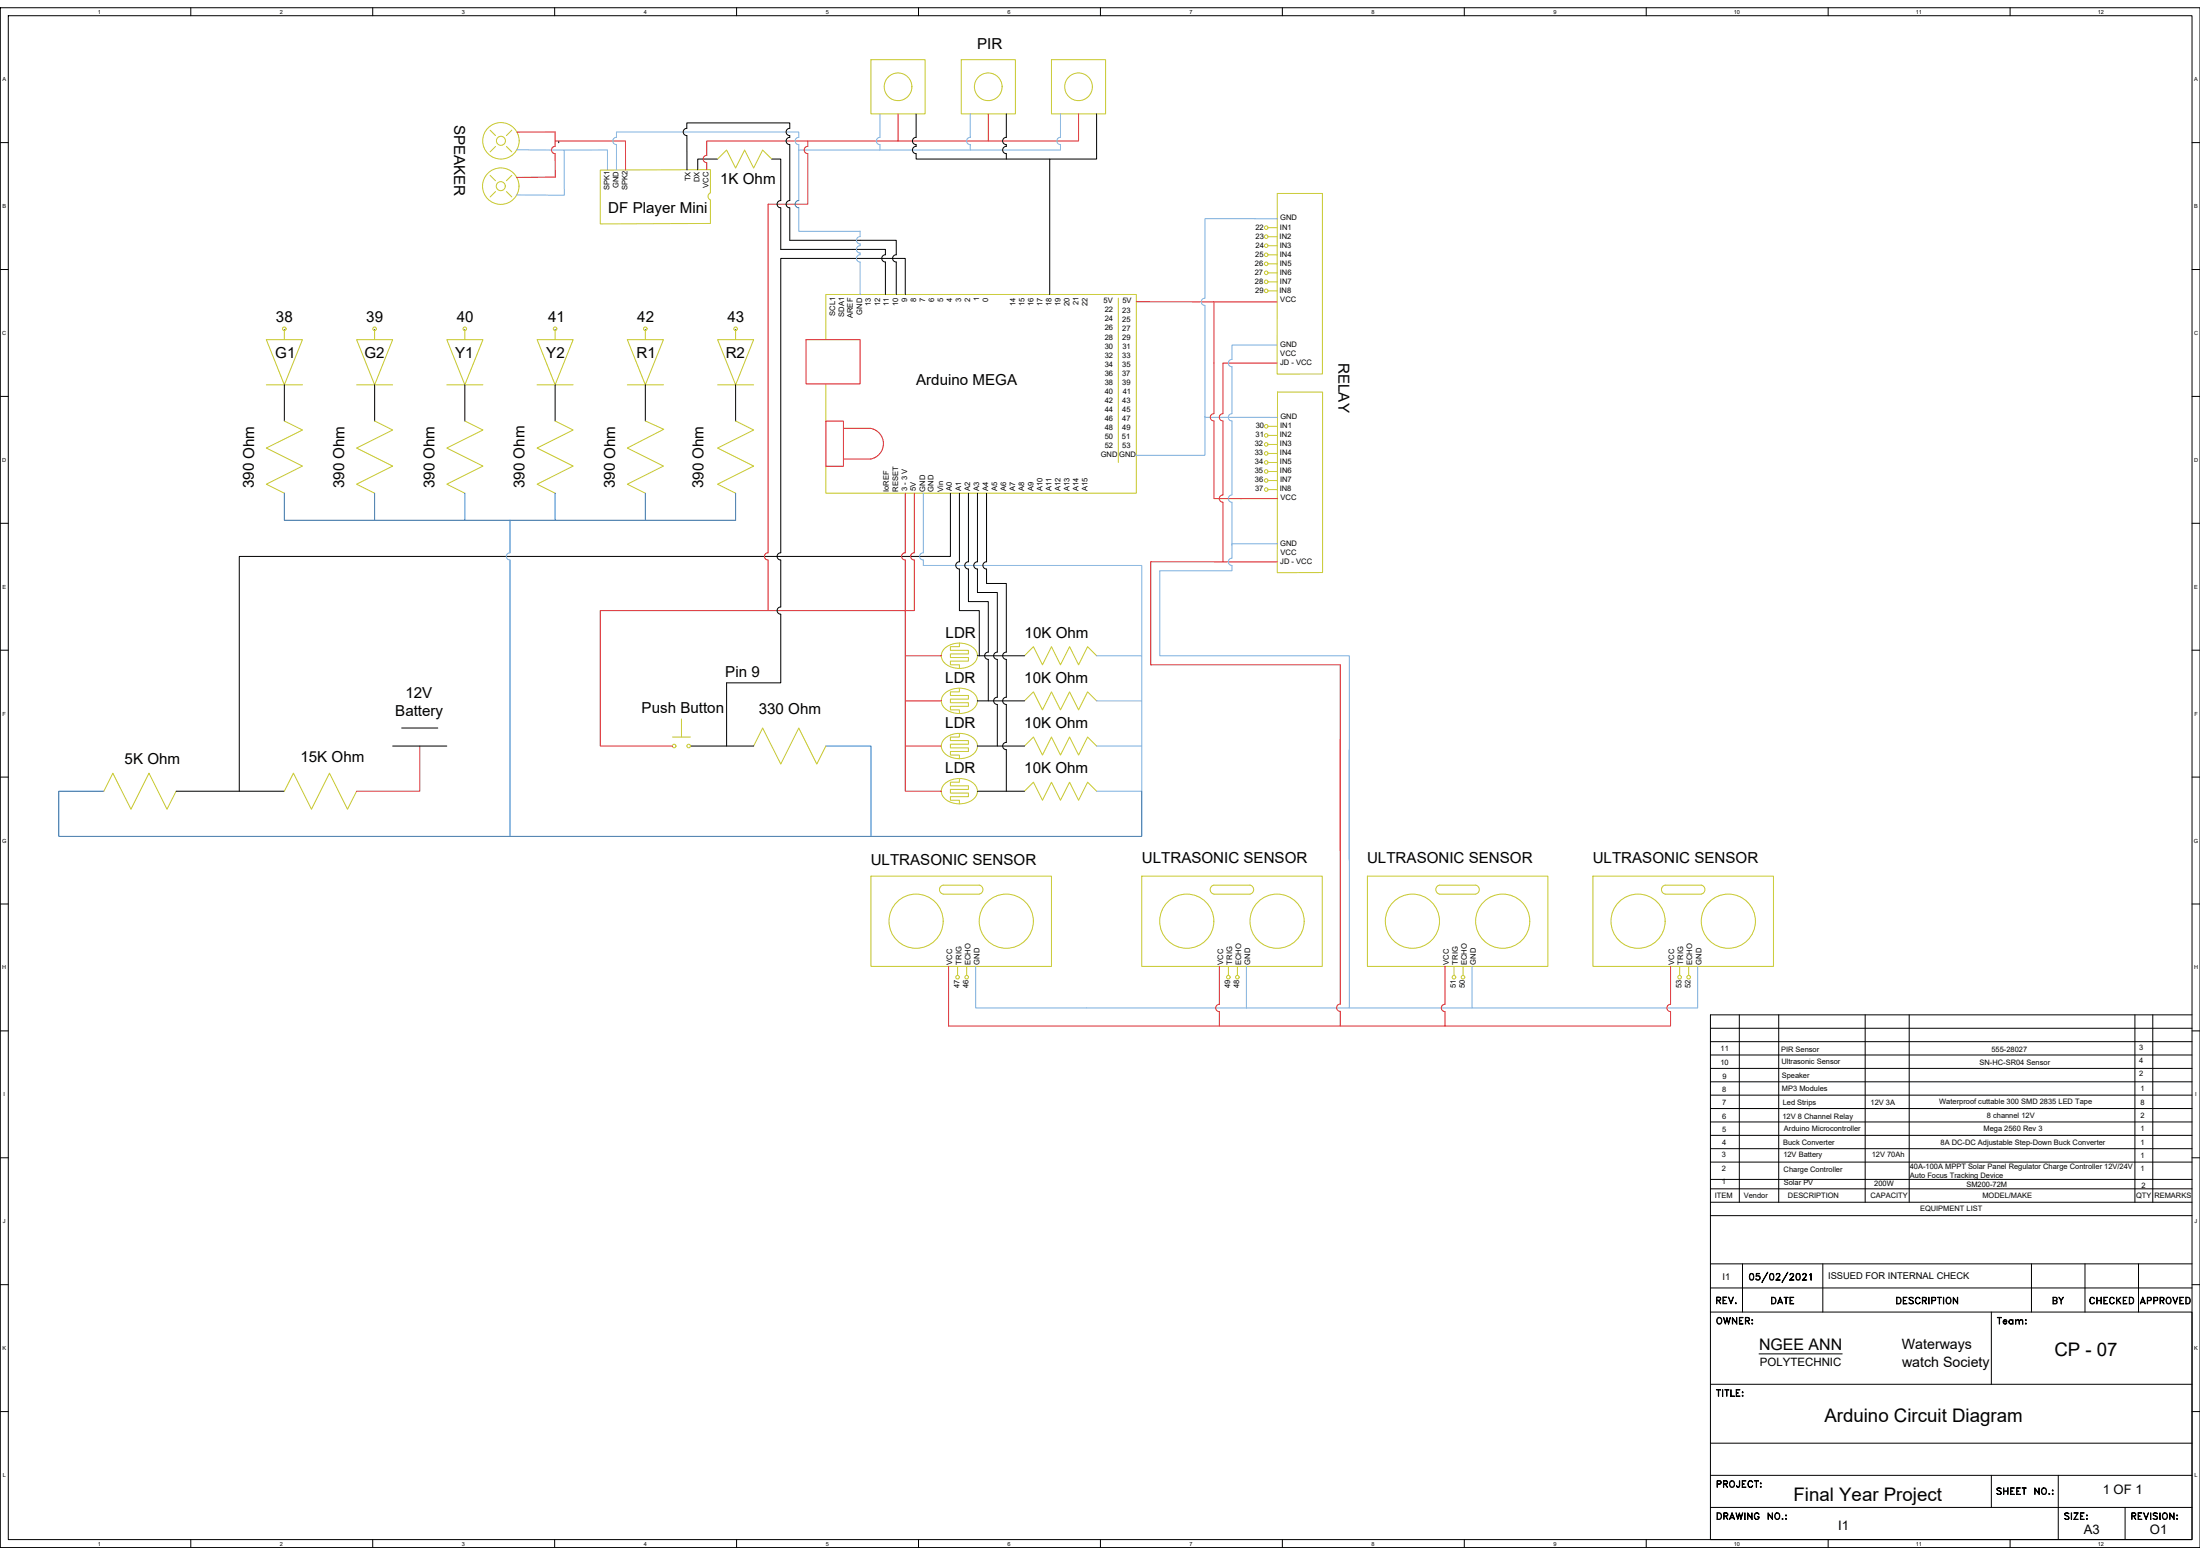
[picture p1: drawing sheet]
<svg xmlns="http://www.w3.org/2000/svg" width="841mm" height="594mm" viewBox="0 0 841 594" stroke-linecap="round" stroke-linejoin="round" font-family="sans-serif">
<!-- layer: 0 -->
<g fill="none" stroke="#000" stroke-width=".38">
<path d="M.1 3h840.9v588.2h-840.9zM3.2 6h834.8v582.2h-834.8zM72.9 3v3M142.5 3v3M212 3v3M281.6 3v3M351.1 3v3M420.7 3v3M490.2 3v3M559.8 3v3M629.3 3v3M698.9 3v3"/>
<path d="M768.4 3v3M.1 54.5h3.1M213.6 54.5h.1M262.6 51.8a1.39 1.39 0 0 1-1.4-1.4 1.39 1.39 0 0 1 1.4-1.4v-2h39.3v2a1.39 1.39 0 0 0-1.4 1.4 1.39 1.39 0 0 0 1.4 1.4v.7a1.39 1.39 0 0 0-1.4 1.4 1.39 1.39 0 0 0 1.4 1.3v21.4a1.39 1.39 0 0 0-1.4 1.4 1.39 1.39 0 0 0 1.4 1.4v12.4h40.7v5.6M262.6 51.8v13.1M350.2 43.5v9a1.39 1.39 0 0 0-1.4 1.4 1.39 1.39 0 0 0 1.4 1.3v.7a1.39 1.39 0 0 0-1.4 1.4 1.39 1.39 0 0 0 1.4 1.4v2.1h51.1M384.7 43.5v9a1.39 1.39 0 0 0-1.4 1.4 1.39 1.39 0 0 0 1.4 1.3v.7a1.39 1.39 0 0 0-1.4 1.4 1.39 1.39 0 0 0 1.4 1.4v2.1M419.2 43.5v17.3h-17.9v51.7M838 54.5h3M274.3 60.8h-7.6v4.1M295 60.8h3.5v15.9a1.37 1.37 0 0 0-1.4 1.3 1.37 1.37 0 0 0 1.4 1.4v15.9h40v2.1M338.5 97.3a1.39 1.39 0 0 0-1.4 1.4 1.39 1.39 0 0 0 1.4 1.4"/>
<path d="M342.6 97.3a1.39 1.39 0 0 0-1.4 1.4 1.39 1.39 0 0 0 1.4 1.4v12.4M.1 103h3.1M338.5 100.1v12.4M346.1 112.5v-13.8h-47.6v112.5a1.37 1.37 0 0 0-1.4 1.4 1.37 1.37 0 0 0 1.4 1.4v17.9M838 103h3M108.7 126.3h.1M143.2 126.3h.1M177.7 126.3h.1M212.2 126.3h.1M246.7 126.3h.1M281.2 126.3h.1M.1 151.4h3.1"/>
<path d="M108.7 147v13.8M143.2 147v13.8M177.7 147v13.8M212.2 147v13.8M246.7 147v13.8M281.2 147v13.8M838 151.4h3M.1 199.9h3.1M363.3 188.4v24.2h-271.8v89.7M366.8 188.4v26.2a1.39 1.39 0 0 0-1.4 1.4 1.39 1.39 0 0 0 1.4 1.4v15.9h7.6v17.2M370.2 188.4v26.2a1.39 1.39 0 0 0-1.4 1.4 1.39 1.39 0 0 0 1.4 1.4v12.4h7.6v19.3a1.39 1.39 0 0 0-1.4 1.4 1.39 1.39 0 0 0 1.4 1.4v15.9M373.7 188.4l-.1 26.2a1.39 1.39 0 0 0-1.3 1.4 1.39 1.39 0 0 0 1.4 1.4v9h7.6v22.7a1.39 1.39 0 0 0-1.4 1.4 1.39 1.39 0 0 0 1.3 1.4l.1 14.5a1.37 1.37 0 0 0-1.4 1.4 1.37 1.37 0 0 0 1.3 1.3l.1 15.9"/>
<path d="M377.1 188.4v26.2a1.39 1.39 0 0 0-1.4 1.4 1.39 1.39 0 0 0 1.4 1.4v5.5h7.6v26.2a1.39 1.39 0 0 0-1.4 1.4 1.39 1.39 0 0 0 1.4 1.4v14.5a1.37 1.37 0 0 0-1.4 1.4 1.37 1.37 0 0 0 1.4 1.3v14.6a1.37 1.37 0 0 0-1.4 1.3 1.37 1.37 0 0 0 1.4 1.4v15.9M838 199.9h3M298.5 231.9a1.39 1.39 0 0 0-1.4 1.4 1.39 1.39 0 0 0 1.4 1.4v26.2h-20.7v24.1M.1 248.4h3.1M373.7 250.5h17.9M838 248.4h3M153.6 278.1h13.8M373.7 267.8h17.9M.1 296.9h3.1M150.1 285h20.7M264 285h24.1M373.7 285h17.9"/>
<path d="M838 296.9h3M67.3 302.3h41.4M373.7 302.3h17.9M.1 345.4h3.1M838 345.4h3M.1 393.8h3.1M653.9 398h184.1M653.9 392.8h184.1M664.9 387.7v71.6M680 387.7v71.6M713 387.7v71.6M729.9 387.7v71.6"/>
<path d="M816.1 387.7v71.6M823 387.7v71.6M838 387.7h-184.1v113.6M838 393.8h3M653.9 418.4h184.1M653.9 413.3h184.1M653.9 408.2h184.1M653.9 403.1h184.1M653.9 438.9h184.1M653.9 433.8h184.1M653.9 428.6h184.1M653.9 423.5h184.1"/>
<path d="M.1 442.3h3.1M653.9 459.3h184.1M653.9 454.2h184.1M653.9 450.6h184.1M653.9 444h184.1M838 442.3h3M653.9 464.4h184.1M.1 490.8h3.1M653.9 492.1h184.1M653.9 482.8h184.1M666.1 482.8v18.5M669.1 486.6a.83 .83 0 0 1 1.2 .4l.2 .6a1.1 1.1 0 0 1-1 1.5 1.64 1.64 0 0 1-.4-2.5z"/>
<path d="M669.1 488.8h1M669.1 486.8h1M669.2 486.6l-.3 1 .3 1.3M670 486.6l.3 1-.3 1.3M671.3 488.7l.4 .2M672.3 487.5a.79 .79 0 0 1 .5 .7 .79 .79 0 0 1-.5 .7M672.8 488a1.03 1.03 0 0 0-1.5-.4l.1-1.1h1.3l-1.1 .1-.2 .9a.91 .91 0 0 1 1.3 .2 .91 .91 0 0 1-.2 1.3 .91 .91 0 0 1-1.3-.4l.2 .2a.93 .93 0 0 0 1.4-.3M675.7 486l-2.2 3.9zM676.8 486.6a.83 .83 0 0 1 1.2 .4l.1 .6a1.1 1.1 0 0 1-.9 1.5 1.64 1.64 0 0 1-.4-2.5zM676.8 488.8h1M676.8 486.8h1M676.9 486.6l-.3 1 .3 1.3"/>
<path d="M677.7 486.6l.3 1-.3 1.3M679 488.9l1.6 .2h-1.7l1.4-1.9-.3-.6-1 .4 .5-.5h.5l.5 .7-1.5 1.9M683.4 486l-2.2 3.9zM684.2 488.9l1.6 .2h-1.7l1.5-1.9-.4-.6-1 .4 .3-.4 .7-.1 .5 .7-1.5 1.9M686.9 486.6a.83 .83 0 0 1 1.2 .4l.1 .6a1.1 1.1 0 0 1-.9 1.5 1.64 1.64 0 0 1-.4-2.5zM686.9 488.8h1M686.9 486.8h1M687 486.6l-.4 1 .4 1.3M687.7 486.6l.4 1-.4 1.3M689.1 488.9l1.6 .2h-1.7l1.4-1.9-.3-.6-1 .4 .2-.4 .8-.1 .5 .7-1.5 1.9M691.8 487l.6-.5v2.6l-.1-2.3zM696.8 482.8v18.5"/>
<path d="M776.6 482.8v18.5M797.1 482.8v18.5M817.5 482.8v18.5M838 490.8h3M653.9 501.3h184.1v86.9h-184.1zM672.4 517.2h31.8M761.3 501.3v27.6M.1 539.3h3.1M653.9 528.9h184.1M656.2 530.9l1.5 .1zM656.9 531v2.5l.1-2.5M658.5 530.9l.1 2.6z"/>
<path d="M659.3 530.9l1.6 .1zM660.1 531v2.5l.1-2.5M661.6 530.9l.2 2.4 1.3 .2h-1.5zM663.7 530.9h1.5l-1.4 .1v2.3l1.4 .2h-1.5zM663.8 532.1h.8l-.8 .1M666 531.9l.3-.1 .1 .2-.3 .1zM666 533.2l.3-.1 .1 .2-.3 .2zM666.1 531.9h.1M666.1 533.2h.1M838 539.3h3M653.9 551.4h184.1M653.9 563.6h184.1"/>
<path d="M653.9 575.9h184.1M761.3 563.6v12.3M786.8 563.6v24.6M812.4 575.9v12.3M72.9 588.2v3M142.5 588.2v3M212 588.2v3M281.6 588.2v3M351.1 588.2v3M420.7 588.2v3M490.2 588.2v3M559.8 588.2v3"/>
<path d="M629.3 588.2v3M698.9 588.2v3M768.4 588.2v3"/>
</g>
<g fill="none" stroke="#c8c92d" stroke-width=".38">
<path d="M333 22.8h20.7v20.7h-20.7zM367.5 22.8h20.7v20.7h-20.7zM402 22.8h20.7v20.7h-20.7zM187.4 49.7l2 2.1M189.4 55.9l-2 2.1M193.6 55.9l2.1 2.1M195.7 49.7l-2.1 2.1M187.4 67l2 2.1M189.4 73.2l-2 2.1M193.6 73.2l2.1 2.1M195.7 67l-2.1 2.1M271.6 76.4a1.47 1.47 0 0 1-.9-1.4 1.47 1.47 0 0 1 .9-1.3v-8.9l-42.1 .2v20.6l42.1-.2v-9"/>
<path d="M274.3 60.8l3.5-3.5 3.4 6.9 3.5-6.9 3.4 6.9 3.5-6.9 3.4 3.5M488.3 73.9h17.2v69h-17.3zM484.8 87h3.5M484.8 90.4h3.5M484.8 93.9h3.5M484.8 97.4h3.5M427.5 113.9v62.8M484.8 100.8h3.5M484.8 104.2h3.5M484.8 107.7h3.5M484.8 111.1h3.5M101.8 129.8h13.8l-6.9 17.2z"/>
<path d="M108.7 126.3v3.5M136.3 129.8h13.8l-6.9 17.2zM143.2 126.3v3.5M170.8 129.8h13.8l-6.9 17.2zM177.7 126.3v3.5M205.3 129.8h13.8l-6.9 17.2zM212.2 126.3v3.5M239.8 129.8h13.8l-6.9 17.2zM246.7 126.3v3.5M274.3 129.8h13.8l-6.9 17.2zM281.2 126.3v3.5M315.7 129.8v-17.3h118.7v75.9h-118.7v-10.3"/>
<path d="M101.8 147h13.8M136.3 147h13.8M170.8 147h13.8M205.3 147h13.8M239.8 147h13.8M274.3 147h13.8M315.7 146.7v14.2M488.4 149.8h17.2v68.9l-17.3 .1zM108.7 160.8l6.9 3.5-13.8 6.9 13.8 6.9-13.8 6.9 6.9 3.4M143.2 160.8l6.9 3.5-13.8 6.9 13.8 6.9-13.8 6.9 6.9 3.4M177.7 160.8l6.9 3.5-13.8 6.9 13.8 6.9-13.8 6.9 6.9 3.4M212.2 160.8l6.9 3.5-13.8 6.9 13.8 6.9-13.8 6.9 6.9 3.4"/>
<path d="M246.7 160.8l7 3.2-13.9 7.2 13.8 6.9-13.8 6.9 6.9 3.4M281.2 160.8l6.9 3.5-13.8 6.9 13.8 6.9-13.8 6.9 6.9 3.4M484.8 162.9h3.5M484.8 166.4h3.5M484.8 169.8h3.5M484.8 173.2h3.5M484.8 176.7h3.5M484.8 180.1h3.5M484.8 183.6h3.5M484.8 187.1h3.5M361.2 247.7a8.4 8.4 0 0 1 12.1 1.3 4.3 4.3 0 0 1-3.4 5.8 8.2 8.2 0 0 1-9.7-2.7 3.7 3.7 0 0 1 1-4.4zM366.8 245.7v1.4h-3.5v1.4h6.9v1.3h-6.9v1.4h6.9v1.4h-6.9v1.4h3.5v1.4"/>
<path d="M391.6 250.5l3.5-3.4 3.4 6.9 3.5-6.9 3.4 6.9 3.5-6.9 3.4 6.9 3.5-6.9 3.4 3.4M260.5 274.7v6.9M361.2 264.9a8.4 8.4 0 0 1 12.1 1.3 4.3 4.3 0 0 1-3.4 5.8 8.2 8.2 0 0 1-9.7-2.7 3.7 3.7 0 0 1 1-4.4zM366.8 263v1.3h-3.5v1.4h6.9v1.4h-6.9v1.4h6.9v1.3h-6.9v1.4h3.5v1.4M391.6 267.8l3.5-3.5 3.4 6.9 3.5-6.9 3.4 6.9 3.5-6.9 3.4 6.9 3.5-6.9 3.4 3.5M257.1 281.6h6.9M288.1 285l3.5-6.9 6.9 13.8 6.9-13.8 6.9 13.8 3.4-6.9M361.2 282.2a8.4 8.4 0 0 1 12.1 1.3 4.3 4.3 0 0 1-3.4 5.8 8.2 8.2 0 0 1-9.7-2.8 3.7 3.7 0 0 1 1-4.3zM361.2 299.4a8.4 8.4 0 0 1 12.1 1.3 4.3 4.3 0 0 1-3.4 5.9 8.2 8.2 0 0 1-9.7-2.8 3.7 3.7 0 0 1 1-4.4zM366.8 280.2v1.4h-3.5v1.4h6.9v1.3h-6.9v1.4h6.9v1.4h-6.9v1.4h3.5v1.4M366.8 297.4v1.4h-3.5v1.4h6.9v1.4h-6.9v1.4h6.9v1.4h-6.9v1.3h3.5v1.4M391.6 285l3.5-3.4 3.4 6.9 3.5-6.9 3.4 6.9 3.5-6.9 3.4 6.9 3.5-6.9 3.4 3.4"/>
<path d="M39.7 302.3l3.4-6.9 7 13.8 6.9-13.8 6.8 13.8 3.5-6.9M108.7 302.3l3.5-6.9 6.9 13.8 6.9-13.8 6.8 13.8 3.5-6.9M391.6 302.3l3.5-3.5 3.4 6.9 3.5-6.9 3.4 6.9 3.5-6.9 3.4 6.9 3.5-6.9 3.4 3.5M333 334.7h69v34.5h-69zM359.7 338.6l.9-.5h13.8a1.77 1.77 0 0 1 1.4 1.8 1.77 1.77 0 0 1-1.4 1.7h-13.8a1.75 1.75 0 0 1-.9-3zM436.5 334.7h69v34.5h-69zM464 338.1a1.75 1.75 0 0 0-1.4 1.8 1.75 1.75 0 0 0 1.4 1.7M464.1 338.2l13.7-.1a1.75 1.75 0 0 1 1.5 1.8 1.75 1.75 0 0 1-1.5 1.7h-13.7M522.7 334.7h69v34.5h-69zM564.1 338.1a1.75 1.75 0 0 1 1.4 1.8 1.75 1.75 0 0 1-1.4 1.7M564.1 338.2l-13.8-.1a1.75 1.75 0 0 0-1.4 1.8 1.75 1.75 0 0 0 1.4 1.7h13.8M609 334.7h69v34.5h-69z"/>
<path d="M635.7 338.6l.9-.5h13.8a1.77 1.77 0 0 1 1.4 1.8 1.77 1.77 0 0 1-1.4 1.7h-13.8a1.75 1.75 0 0 1-.9-3zM366.1 369.2v3.5M369.5 369.2v3.5M469.6 369.2v3.5M473 369.2v3.5M555.8 369.2v3.5M559.3 369.2v3.5M642.1 369.2v3.5M645.5 369.2v3.5"/>
<circle cx="343.3" cy="33.2" r="5.3"/>
<circle cx="377.8" cy="33.2" r="5.3"/>
<circle cx="412.3" cy="33.2" r="5.3"/>
<circle cx="191.5" cy="53.8" r="7"/>
<circle cx="191.5" cy="53.8" r="1.72"/>
<circle cx="191.4" cy="71.1" r="7"/>
<circle cx="191.4" cy="71.1" r="1.72"/>
<circle cx="484.1" cy="87" r=".69"/>
<circle cx="484.1" cy="93.9" r=".69"/>
<circle cx="484.1" cy="97.3" r=".69"/>
<circle cx="484.1" cy="90.4" r=".69"/>
<circle cx="484.1" cy="104.2" r=".69"/>
<circle cx="484.1" cy="100.8" r=".69"/>
<circle cx="484.1" cy="111.1" r=".69"/>
<circle cx="484.1" cy="107.7" r=".69"/>
<circle cx="108.7" cy="125.6" r=".69"/>
<circle cx="143.2" cy="125.6" r=".69"/>
<circle cx="177.7" cy="125.6" r=".69"/>
<circle cx="212.2" cy="125.6" r=".69"/>
<circle cx="246.7" cy="125.6" r=".69"/>
<circle cx="281.2" cy="125.6" r=".69"/>
<circle cx="484.1" cy="176.7" r=".69"/>
<circle cx="484.1" cy="166.3" r=".69"/>
<circle cx="484.1" cy="169.8" r=".69"/>
<circle cx="484.1" cy="162.9" r=".69"/>
<circle cx="484.1" cy="173.2" r=".69"/>
<circle cx="484.1" cy="180.1" r=".69"/>
<circle cx="484.1" cy="183.6" r=".69"/>
<circle cx="484.1" cy="187" r=".69"/>
<circle cx="257.7" cy="285" r=".69"/>
<circle cx="263.3" cy="285" r=".69"/>
<circle cx="350.2" cy="351.9" r="10.4"/>
<circle cx="384.7" cy="351.9" r="10.4"/>
<circle cx="453.7" cy="351.9" r="10.4"/>
<circle cx="488.2" cy="351.9" r="10.4"/>
<circle cx="539.9" cy="351.9" r="10.4"/>
<circle cx="574.5" cy="351.9" r="10.4"/>
<circle cx="626.2" cy="351.9" r="10.4"/>
<circle cx="660.7" cy="351.9" r="10.4"/>
<circle cx="366.1" cy="373.3" r=".69"/>
<circle cx="369.5" cy="373.3" r=".69"/>
<circle cx="469.6" cy="373.3" r=".69"/>
<circle cx="473" cy="373.3" r=".69"/>
<circle cx="555.8" cy="373.3" r=".69"/>
<circle cx="559.3" cy="373.3" r=".69"/>
<circle cx="642.1" cy="373.3" r=".69"/>
<circle cx="645.5" cy="373.3" r=".69"/>
</g>
<g fill="none" stroke="#7aafdf" stroke-width=".38">
<path d="M197.6 57.2l18.1 .2v17.2l-18.2-.1M215.7 57.4l16.5-.1v7.7M336.4 43.5v9a1.39 1.39 0 0 0-1.4 1.4 1.39 1.39 0 0 0 1.4 1.3v2.1M370.9 43.5v9a1.39 1.39 0 0 0-1.4 1.4 1.39 1.39 0 0 0 1.4 1.3v2.1M405.4 43.5v9a1.39 1.39 0 0 0-1.4 1.4 1.39 1.39 0 0 0 1.4 1.3v2.1h-100M235.7 64.9l-.1-9.7a1.37 1.37 0 0 1-1.3-1.3 1.37 1.37 0 0 1 1.4-1.4v-2.1h69.7v2.1a1.37 1.37 0 0 0-1.4 1.4 1.37 1.37 0 0 0 1.3 1.3l.1 21.5M305.4 79.4v9h23.4v2a1.37 1.37 0 0 0-1.4 1.4 1.37 1.37 0 0 0 1.4 1.4v.7a1.39 1.39 0 0 0-1.4 1.4 1.39 1.39 0 0 0 1.4 1.4v.7M328.8 97.3a1.39 1.39 0 0 0-1.4 1.4 1.39 1.39 0 0 0 1.4 1.4v12.4M488.3 83.6l-27.7-.1v30.4a1.37 1.37 0 0 0-1.4 1.4 1.37 1.37 0 0 0 1.4 1.4v42.7l27.7 .1M488.2 131.8h-17.2v5.6a1.37 1.37 0 0 0-1.4 1.3 1.37 1.37 0 0 0 1.3 1.4l.1 18a1.39 1.39 0 0 0-1.4 1.3 1.39 1.39 0 0 0 1.3 1.4l.1 28.3a1.39 1.39 0 0 0-1.4 1.4 1.39 1.39 0 0 0 1.3 1.4l.1 21.4a1.39 1.39 0 0 0-1.4 1.3 1.39 1.39 0 0 0 1.3 1.4l.1 2.1h-27.6v32.4h72.4v134.6M460.6 159.1v14.8h-26.2M353 188.4l-.1 22.8a1.39 1.39 0 0 0-1.3 1.4 1.39 1.39 0 0 0 1.4 1.4v2h83.5v34.5h-17.3"/>
<path d="M194.9 211.2a1.39 1.39 0 0 0-1.3 1.4 1.39 1.39 0 0 0 1.3 1.4M471 207.7h17.3M436.5 250.5v51.8h-17.3M419.2 267.8h17.3M419.2 285h17.3M515.8 286.4v42.1M373 369.2v15.9h276v-15.9M476.5 369.2v15.9M562.7 369.2v15.9"/>
</g>
<g fill="none" stroke="#cd2027" stroke-width=".38">
<path d="M197.6 50.5l14.6-.1v5.5M212.2 55.9a1.39 1.39 0 0 0-1.4 1.4 1.39 1.39 0 0 0 1.4 1.4M212.2 53.9h26.9v11M212.2 58.7l.1 9-14.8 .1M270.2 59.4a1.39 1.39 0 0 0-1.4 1.4 1.39 1.39 0 0 0 1.4 1.3M293.6 78v133.2M308.1 129.8h20.7v16.9h-20.7zM464.1 158a1.39 1.39 0 0 0-1.4 1.4 1.39 1.39 0 0 0 1.4 1.4M315.7 160.9h6.7v17.2h-6.7zM322.4 163.6h10.4a6 6 0 0 1 4.9 5.9 6 6 0 0 1-4.9 5.9h-10.4M346.1 188.4v22.8M293.6 214v19.3"/>
<path d="M346.1 214v36.5h13.8M474.4 214.7l-34.5-.1v39.4M346.1 250.5v51.8h13.8M512.4 254v129.6M346.1 267.8h13.8M346.1 285h13.8M362.6 369.2v22.8h276v-5.5M466.1 369.2v14.5M552.4 369.2v14.5M638.6 369.2v14.5M466.1 386.5v5.5M512.4 386.4v5.6"/>
<path d="M552.4 386.5v5.5"/>
</g>
<g fill="none" stroke="#ed1f24" stroke-width=".38">
<path d="M308.8 53.9v2a1.39 1.39 0 0 0-1.4 1.4 1.39 1.39 0 0 0 1.4 1.4v19.3h-15.2M343.3 43.5v10.4h-73.1v5.5M377.8 43.5v10.4M412.3 43.5v10.4h-69M270.2 62.1v2.7M434.4 115.3h53.8M464.1 115.3v42.8M488.2 138.7h-20.7v19.3a1.4 1.4 0 0 0-1.4 1.4 1.4 1.4 0 0 0 1.4 1.4v28.3a1.39 1.39 0 0 0-1.4 1.4 1.39 1.39 0 0 0 1.4 1.4v22.8M464.1 160.8v29.7h24.2M349.5 188.4v22.8a1.39 1.39 0 0 0-1.4 1.4 1.39 1.39 0 0 0 1.4 1.4v19.3h-120v51.7h27.6M293.6 211.2a1.39 1.39 0 0 0-1.4 1.4 1.39 1.39 0 0 0 1.4 1.4M346.1 211.2a1.39 1.39 0 0 0-1.4 1.4 1.39 1.39 0 0 0 1.4 1.4"/>
<path d="M474.4 214.7h13.9M439.9 254h72.5M160.5 285v17.3h-24.2M466.1 383.7a1.39 1.39 0 0 0-1.4 1.4 1.39 1.39 0 0 0 1.4 1.4M512.3 383.6a1.39 1.39 0 0 0-1.3 1.4 1.39 1.39 0 0 0 1.3 1.4M552.4 383.7a1.39 1.39 0 0 0-1.4 1.4 1.39 1.39 0 0 0 1.4 1.4M638.6 383.7a1.39 1.39 0 0 0-1.4 1.4 1.39 1.39 0 0 0 1.4 1.4"/>
</g>
<path d="M305.3 76.6a1.39 1.39 0 0 0-1.3 1.4 1.39 1.39 0 0 0 1.3 1.4M108.7 188.4v10.4h172.5v-10.4M143.2 188.4v10.4M177.7 188.4v10.4M195 198.8v12.4M212.2 188.4v10.4M246.7 188.4v10.4M195 214v105.5M315.7 285h17.3v34.5h103.5v-17.2M39.7 302.3h-17.2v17.2h310.5" fill="none" stroke="#2776bb" stroke-width=".38"/>
<g font-size="7.1">
<text x="785.3" y="518">CP - 07</text>
<text x="697.4" y="543.2">Arduino Circuit Diagram</text>
<text x="685.6" y="573.3">Final Year Project</text>
</g>
<g font-size="6.2">
<text x="676.3" y="499.5">DATE</text>
<text x="724.3" y="499.5">DESCRIPTION</text>
<text x="783.9" y="499.5">BY</text>
<text x="798" y="499.5">CHECKED</text>
<text x="817.4" y="499.5">APPROVED</text>
</g>
<text font-size="6.1" x="672.4" y="515.9">NGEE ANN</text>
<g font-size="5.8">
<text x="373.5" y="18.7">PIR</text>
<text x="173.6" y="47.7" transform="rotate(90 173.6 47.7)">SPEAKER</text>
<text x="275.3" y="70.4">1K Ohm</text>
<text x="232.6" y="81.6">DF Player Mini</text>
<text x="105.5" y="122.8">38</text>
<text x="140" y="122.8">39</text>
<text x="174.6" y="122.8">40</text>
<text x="209.5" y="122.9">41</text>
<text x="243.6" y="122.9">42</text>
<text x="278.1" y="122.8">43</text>
<text x="105.2" y="136.7">G1</text>
<text x="139.3" y="136.7">G2</text>
<text x="174" y="136.7">Y1</text>
<text x="208.8" y="136.7">Y2</text>
<text x="243.3" y="136.7">R1</text>
<text x="277.4" y="136.7">R2</text>
<text x="511.7" y="138.7" transform="rotate(90 511.7 138.7)">RELAY</text>
<text x="350.2" y="147">Arduino MEGA</text>
<text x="97.1" y="186.5" transform="rotate(-90 97.1 186.5)">390 Ohm</text>
<text x="131.6" y="186.5" transform="rotate(-90 131.6 186.5)">390 Ohm</text>
<text x="166.1" y="186.5" transform="rotate(-90 166.1 186.5)">390 Ohm</text>
<text x="200.4" y="186.4" transform="rotate(-90 200.4 186.4)">390 Ohm</text>
<text x="235.1" y="186.5" transform="rotate(-90 235.1 186.5)">390 Ohm</text>
<text x="268.9" y="186.5" transform="rotate(-90 268.9 186.5)">390 Ohm</text>
<text x="361.5" y="243.6">LDR</text>
<text x="391.7" y="243.6">10K Ohm</text>
<text x="277.3" y="258.8">Pin 9</text>
<text x="361.4" y="260.9">LDR</text>
<text x="391.6" y="260.8">10K Ohm</text>
<text x="155" y="266.5">12V</text>
<text x="151.1" y="273.4">Battery</text>
<text x="245.3" y="272.6">Push Button</text>
<text x="290.1" y="272.6">330 Ohm</text>
<text x="361.4" y="278.1">LDR</text>
<text x="391.6" y="278">10K Ohm</text>
<text x="47.7" y="291.9">5K Ohm</text>
<text x="114.9" y="291.2">15K Ohm</text>
<text x="361.4" y="295.4">LDR</text>
<text x="391.6" y="295.3">10K Ohm</text>
<text x="436.5" y="329.8">ULTRASONIC SENSOR</text>
<text x="522.6" y="329.9">ULTRASONIC SENSOR</text>
<text x="608.9" y="329.9">ULTRASONIC SENSOR</text>
<text x="332.9" y="330.6">ULTRASONIC SENSOR</text>
</g>
<g font-size="5.7">
<text x="655.5" y="499.2">REV.</text>
<text x="655.5" y="506.9">OWNER:</text>
<text x="762.7" y="506.9">Team:</text>
<text x="655.5" y="569.4">PROJECT:</text>
<text x="762.4" y="572.2">SHEET NO.:</text>
<text x="655.5" y="581.7">DRAWING NO.:</text>
<text x="788.5" y="581.7">SIZE:</text>
<text x="814.2" y="581.7">REVISION:</text>
</g>
<g font-size="5.4">
<text x="727" y="515.3">Waterways</text>
<text x="727.1" y="522.4">watch Society</text>
</g>
<g font-size="5">
<text x="803.8" y="570.9">1 OF 1</text>
<text x="702.7" y="584.6">I1</text>
<text x="796.6" y="586.2">A3</text>
<text x="821.8" y="586.2">O1</text>
</g>
<text font-size="4.4" x="672.8" y="522.1">POLYTECHNIC</text>
<g font-size="3.6">
<text x="658.5" y="488.9">I1</text>
<text x="698.9" y="488.7">ISSUED FOR INTERNAL CHECK</text>
</g>
<g font-size="2.9">
<text x="236.4" y="71.9" transform="rotate(-90 236.4 71.9)">GND</text>
<text x="264" y="69.3" transform="rotate(-90 264 69.3)">TX</text>
<text x="267.4" y="69.6" transform="rotate(-90 267.4 69.6)">DX</text>
<text x="270.9" y="71.7" transform="rotate(-90 270.9 71.7)">VCC</text>
<text x="232.9" y="72.7" transform="rotate(-90 232.9 72.7)">SPK1</text>
<text x="239.8" y="72.6" transform="rotate(-90 239.8 72.6)">SPK2</text>
<text x="479.9" y="87.7">22</text>
<text x="489.3" y="87.7">IN1</text>
<text x="489.4" y="84.2">GND</text>
<text x="480" y="94.6">24</text>
<text x="480" y="91.1">23</text>
<text x="489.2" y="91.2">IN2</text>
<text x="489.2" y="94.6">IN3</text>
<text x="479.7" y="101.5">26</text>
<text x="479.9" y="98">25</text>
<text x="489.3" y="98.1">IN4</text>
<text x="489.3" y="101.5">IN5</text>
<text x="479.7" y="104.9">27</text>
<text x="489.3" y="105">IN6</text>
<text x="479.7" y="108.4">28</text>
<text x="479.9" y="111.8">29</text>
<text x="489.1" y="111.8">IN8</text>
<text x="489.3" y="108.4">IN7</text>
<text x="333" y="117" transform="rotate(-90 333 117)">13</text>
<text x="336.4" y="117" transform="rotate(-90 336.4 117)">12</text>
<text x="339.8" y="117.1" transform="rotate(-90 339.8 117.1)">11</text>
<text x="343.3" y="117" transform="rotate(-90 343.3 117)">10</text>
<text x="346.8" y="115.4" transform="rotate(-90 346.8 115.4)">9</text>
<text x="350.2" y="115.4" transform="rotate(-90 350.2 115.4)">8</text>
<text x="353.7" y="115.4" transform="rotate(-90 353.7 115.4)">7</text>
<text x="357.1" y="115.4" transform="rotate(-90 357.1 115.4)">6</text>
<text x="360.6" y="115.4" transform="rotate(-90 360.6 115.4)">5</text>
<text x="364" y="115.4" transform="rotate(-90 364 115.4)">4</text>
<text x="367.5" y="115.4" transform="rotate(-90 367.5 115.4)">3</text>
<text x="370.9" y="115.4" transform="rotate(-90 370.9 115.4)">2</text>
<text x="374.4" y="115" transform="rotate(-90 374.4 115)">1</text>
<text x="377.8" y="115.4" transform="rotate(-90 377.8 115.4)">0</text>
<text x="388.2" y="117" transform="rotate(-90 388.2 117)">14</text>
<text x="391.6" y="117" transform="rotate(-90 391.6 117)">15</text>
<text x="395.1" y="117" transform="rotate(-90 395.1 117)">16</text>
<text x="398.5" y="117" transform="rotate(-90 398.5 117)">17</text>
<text x="402" y="117" transform="rotate(-90 402 117)">18</text>
<text x="405.4" y="117" transform="rotate(-90 405.4 117)">19</text>
<text x="408.9" y="117" transform="rotate(-90 408.9 117)">20</text>
<text x="412.3" y="116.6" transform="rotate(-90 412.3 116.6)">21</text>
<text x="415.8" y="117" transform="rotate(-90 415.8 117)">22</text>
<text x="421.9" y="115.9">5V</text>
<text x="422.3" y="119.4">22</text>
<text x="429" y="119.4">23</text>
<text x="429.1" y="115.8">5V</text>
<text x="489.4" y="115.3">VCC</text>
<text x="319.2" y="120.6" transform="rotate(-90 319.2 120.6)">SCL1</text>
<text x="322.7" y="121" transform="rotate(-90 322.7 121)">SDA1</text>
<text x="326.1" y="121.5" transform="rotate(-90 326.1 121.5)">AREF</text>
<text x="329.5" y="120.2" transform="rotate(-90 329.5 120.2)">GND</text>
<text x="422.3" y="122.8">24</text>
<text x="429" y="122.9">25</text>
<text x="422.3" y="126.3">26</text>
<text x="422.3" y="129.7">28</text>
<text x="429" y="126.3">27</text>
<text x="429" y="129.8">29</text>
<text x="422.3" y="133.2">30</text>
<text x="422.3" y="136.6">32</text>
<text x="429" y="136.7">33</text>
<text x="429.1" y="133.2">31</text>
<text x="489.4" y="132.6">GND</text>
<text x="489.4" y="136">VCC</text>
<text x="422.3" y="140.1">34</text>
<text x="422.3" y="143.5">36</text>
<text x="428.9" y="143.5">37</text>
<text x="429" y="140.1">35</text>
<text x="489.4" y="139.4">JD - VCC</text>
<text x="422.3" y="147">38</text>
<text x="429" y="147">39</text>
<text x="422.3" y="150.4">40</text>
<text x="422.3" y="153.9">42</text>
<text x="429" y="153.9">43</text>
<text x="429.2" y="150.5">41</text>
<text x="422.3" y="157.3">44</text>
<text x="422.3" y="160.8">46</text>
<text x="429" y="157.4">45</text>
<text x="429" y="160.8">47</text>
<text x="489.5" y="160">GND</text>
<text x="422.3" y="164.2">48</text>
<text x="422.3" y="167.7">50</text>
<text x="428.9" y="167.7">51</text>
<text x="429" y="164.3">49</text>
<text x="480" y="167.1">31</text>
<text x="480" y="163.6">30</text>
<text x="489.3" y="167.1">IN2</text>
<text x="489.4" y="163.6">IN1</text>
<text x="422.3" y="171.1">52</text>
<text x="429" y="171.2">53</text>
<text x="479.6" y="170.5">32</text>
<text x="479.7" y="173.9">33</text>
<text x="489.3" y="170.5">IN3</text>
<text x="489.3" y="173.9">IN4</text>
<text x="420.8" y="174.6">GND</text>
<text x="427.9" y="174.6">GND</text>
<text x="479.7" y="177.4">34</text>
<text x="489.3" y="177.4">IN5</text>
<text x="479.6" y="180.8">35</text>
<text x="479.7" y="184.3">36</text>
<text x="489.3" y="180.8">IN6</text>
<text x="489.3" y="184.3">IN7</text>
<text x="339.8" y="187.9" transform="rotate(-90 339.8 187.9)">IoREF</text>
<text x="343.3" y="187.9" transform="rotate(-90 343.3 187.9)">RESET</text>
<text x="346.7" y="187.6" transform="rotate(-90 346.7 187.6)">3 - 3 V</text>
<text x="350.2" y="187.8" transform="rotate(-90 350.2 187.8)">5V</text>
<text x="353.7" y="187.8" transform="rotate(-90 353.7 187.8)">GND</text>
<text x="356.8" y="187.8" transform="rotate(-90 356.8 187.8)">GND</text>
<text x="360.5" y="187.9" transform="rotate(-90 360.5 187.9)">Vin</text>
<text x="363.9" y="187.6" transform="rotate(-90 363.9 187.6)">A0</text>
<text x="367.4" y="187.7" transform="rotate(-90 367.4 187.7)">A1</text>
<text x="370.9" y="187.7" transform="rotate(-90 370.9 187.7)">A2</text>
<text x="374.3" y="187.7" transform="rotate(-90 374.3 187.7)">A3</text>
<text x="377.8" y="187.7" transform="rotate(-90 377.8 187.7)">A4</text>
<text x="381.2" y="187.7" transform="rotate(-90 381.2 187.7)">A5</text>
<text x="384.7" y="187.7" transform="rotate(-90 384.7 187.7)">A6</text>
<text x="388.1" y="187.7" transform="rotate(-90 388.1 187.7)">A7</text>
<text x="391.6" y="187.7" transform="rotate(-90 391.6 187.7)">A8</text>
<text x="395" y="187.7" transform="rotate(-90 395 187.7)">A9</text>
<text x="398.5" y="187.7" transform="rotate(-90 398.5 187.7)">A10</text>
<text x="401.9" y="187.7" transform="rotate(-90 401.9 187.7)">A11</text>
<text x="405.4" y="187.7" transform="rotate(-90 405.4 187.7)">A12</text>
<text x="408.8" y="187.7" transform="rotate(-90 408.8 187.7)">A13</text>
<text x="412.3" y="187.7" transform="rotate(-90 412.3 187.7)">A14</text>
<text x="415.7" y="187.7" transform="rotate(-90 415.7 187.7)">A15</text>
<text x="479.8" y="187.7">37</text>
<text x="489.2" y="187.7">IN8</text>
<text x="489.5" y="191.2">VCC</text>
<text x="489.4" y="208.5">GND</text>
<text x="489.4" y="215.3">JD - VCC</text>
<text x="489.5" y="211.9">VCC</text>
<text x="364.1" y="368.5" transform="rotate(-90 364.1 368.5)">VCC</text>
<text x="367.5" y="368.5" transform="rotate(-90 367.5 368.5)">TRIG</text>
<text x="370.9" y="368.7" transform="rotate(-90 370.9 368.7)">ECHO</text>
<text x="374.4" y="368.6" transform="rotate(-90 374.4 368.6)">GND</text>
<text x="467.5" y="368.5" transform="rotate(-90 467.5 368.5)">VCC</text>
<text x="471" y="368.5" transform="rotate(-90 471 368.5)">TRIG</text>
<text x="474.5" y="368.7" transform="rotate(-90 474.5 368.7)">ECHO</text>
<text x="477.9" y="368.6" transform="rotate(-90 477.9 368.6)">GND</text>
<text x="553.8" y="368.5" transform="rotate(-90 553.8 368.5)">VCC</text>
<text x="557.2" y="368.5" transform="rotate(-90 557.2 368.5)">TRIG</text>
<text x="560.7" y="368.7" transform="rotate(-90 560.7 368.7)">ECHO</text>
<text x="564.1" y="368.6" transform="rotate(-90 564.1 368.6)">GND</text>
<text x="640.1" y="368.5" transform="rotate(-90 640.1 368.5)">VCC</text>
<text x="643.5" y="368.5" transform="rotate(-90 643.5 368.5)">TRIG</text>
<text x="646.9" y="368.7" transform="rotate(-90 646.9 368.7)">ECHO</text>
<text x="650.4" y="368.6" transform="rotate(-90 650.4 368.6)">GND</text>
<text x="366.8" y="377.5" transform="rotate(-90 366.8 377.5)">47</text>
<text x="370.2" y="377.5" transform="rotate(-90 370.2 377.5)">46</text>
<text x="470.3" y="377.5" transform="rotate(-90 470.3 377.5)">49</text>
<text x="473.7" y="377.5" transform="rotate(-90 473.7 377.5)">48</text>
<text x="556.5" y="377.6" transform="rotate(-90 556.5 377.6)">51</text>
<text x="560" y="377.5" transform="rotate(-90 560 377.5)">50</text>
<text x="642.8" y="377.6" transform="rotate(-90 642.8 377.6)">53</text>
<text x="646.2" y="377.5" transform="rotate(-90 646.2 377.5)">52</text>
<text x="657.8" y="401.7">11</text>
<text x="680.9" y="401.8">PIR Sensor</text>
<text x="761.3" y="401.9">555-28027</text>
<text x="817.8" y="401">3</text>
<text x="657.7" y="406.8">10</text>
<text x="681" y="406.5">Ultrasonic Sensor</text>
<text x="756.7" y="406.8">SN-HC-SR04 Sensor</text>
<text x="817.8" y="406.1">4</text>
<text x="658.5" y="412.4">9</text>
<text x="681.1" y="411.8">Speaker</text>
<text x="817.8" y="411.3">2</text>
<text x="658.4" y="417.1">8</text>
<text x="681.2" y="416.9">MP3 Modules</text>
<text x="818.2" y="416.9">1</text>
<text x="658.4" y="422.3">7</text>
<text x="681.5" y="422.3">Led Strips</text>
<text x="715.1" y="422.3">12V 3A</text>
<text x="741.3" y="421.9">Waterproof cuttable 300 SMD 2835 LED Tape</text>
<text x="818.3" y="422.2">8</text>
<text x="658.4" y="427.6">6</text>
<text x="681.4" y="427.4">12V 8 Channel Relay</text>
<text x="759.6" y="427.1">8 channel 12V</text>
<text x="818.2" y="427.1">2</text>
<text x="658.3" y="437.5">4</text>
<text x="658.4" y="432.4">5</text>
<text x="681.7" y="437.5">Buck Converter</text>
<text x="682" y="432.1">Arduino Microcontroller</text>
<text x="741.8" y="437.4">8A DC-DC Adjustable Step-Down Buck Converter</text>
<text x="758.3" y="432.1">Mega 2560 Rev 3</text>
<text x="818.2" y="432.2">1</text>
<text x="818.2" y="437.3">1</text>
<text x="658.2" y="442.2">3</text>
<text x="681.7" y="442">12V Battery</text>
<text x="715.5" y="442.2">12V 70Ah</text>
<text x="818.2" y="442.4">1</text>
<text x="658.2" y="447.3">2</text>
<text x="681.9" y="447.7">Charge Controller</text>
<text x="730.1" y="446.8">40A-100A MPPT Solar Panel Regulator Charge Controller 12V/24V</text>
<text x="818.2" y="447.5">1</text>
<text x="658.2" y="452.4">1</text>
<text x="681.9" y="452.8">Solar PV</text>
<text x="716.5" y="453">200W</text>
<text x="730.1" y="450.2">Auto Focus Tracking Device</text>
<text x="751.7" y="453.4">SM200-72M</text>
<text x="818.7" y="453.8">2</text>
<text x="655.6" y="457.5">ITEM</text>
<text x="666.6" y="457.6">Vendor</text>
<text x="683.5" y="457.5">DESCRIPTION</text>
<text x="715" y="457.5">CAPACITY</text>
<text x="757.8" y="457.5">MODEL/MAKE</text>
<text x="816.6" y="457.5">QTY</text>
<text x="823.6" y="457.5">REMARKS</text>
<text x="734" y="462.6">EQUIPMENT LIST</text>
</g>
<g font-size="2.1">
<text x="37.4" y="5.2">1</text>
<text x="107" y="5.2">2</text>
<text x="176.5" y="5.2">3</text>
<text x="246.1" y="5.2">4</text>
<text x="315.6" y="5.2">5</text>
<text x="385.2" y="5.2">6</text>
<text x="454.7" y="5.2">7</text>
<text x="524.3" y="5.2">8</text>
<text x="593.8" y="5.2">9</text>
<text x="662.8" y="5.2">10</text>
<text x="732.4" y="5.2">11</text>
<text x="801.9" y="5.2">12</text>
<text x=".9" y="31">A</text>
<text x="838.8" y="31">A</text>
<text x=".9" y="79.5">B</text>
<text x="838.8" y="79.5">B</text>
<text x=".9" y="128">C</text>
<text x="838.7" y="128">C</text>
<text x=".9" y="176.4">D</text>
<text x="838.7" y="176.4">D</text>
<text x=".9" y="224.9">E</text>
<text x="838.8" y="224.9">E</text>
<text x="1" y="273.4">F</text>
<text x="838.9" y="273.4">F</text>
<text x=".8" y="321.9">G</text>
<text x="838.7" y="321.9">G</text>
<text x=".9" y="370.4">H</text>
<text x="838.7" y="370.4">H</text>
<text x="1.3" y="418.9">I</text>
<text x="839.2" y="418.9">I</text>
<text x="1.1" y="467.4">J</text>
<text x="839" y="467.4">J</text>
<text x=".9" y="515.8">K</text>
<text x="838.8" y="515.8">K</text>
<text x="1" y="564.3">L</text>
<text x="838.9" y="564.3">L</text>
<text x="37.4" y="590.5">1</text>
<text x="107" y="590.5">2</text>
<text x="176.5" y="590.5">3</text>
<text x="246.1" y="590.5">4</text>
<text x="315.6" y="590.5">5</text>
<text x="385.2" y="590.5">6</text>
<text x="454.7" y="590.5">7</text>
<text x="524.3" y="590.5">8</text>
<text x="593.8" y="590.5">9</text>
<text x="662.8" y="590.5">10</text>
<text x="732.4" y="590.5">11</text>
<text x="801.9" y="590.5">12</text>
</g>
</svg>
